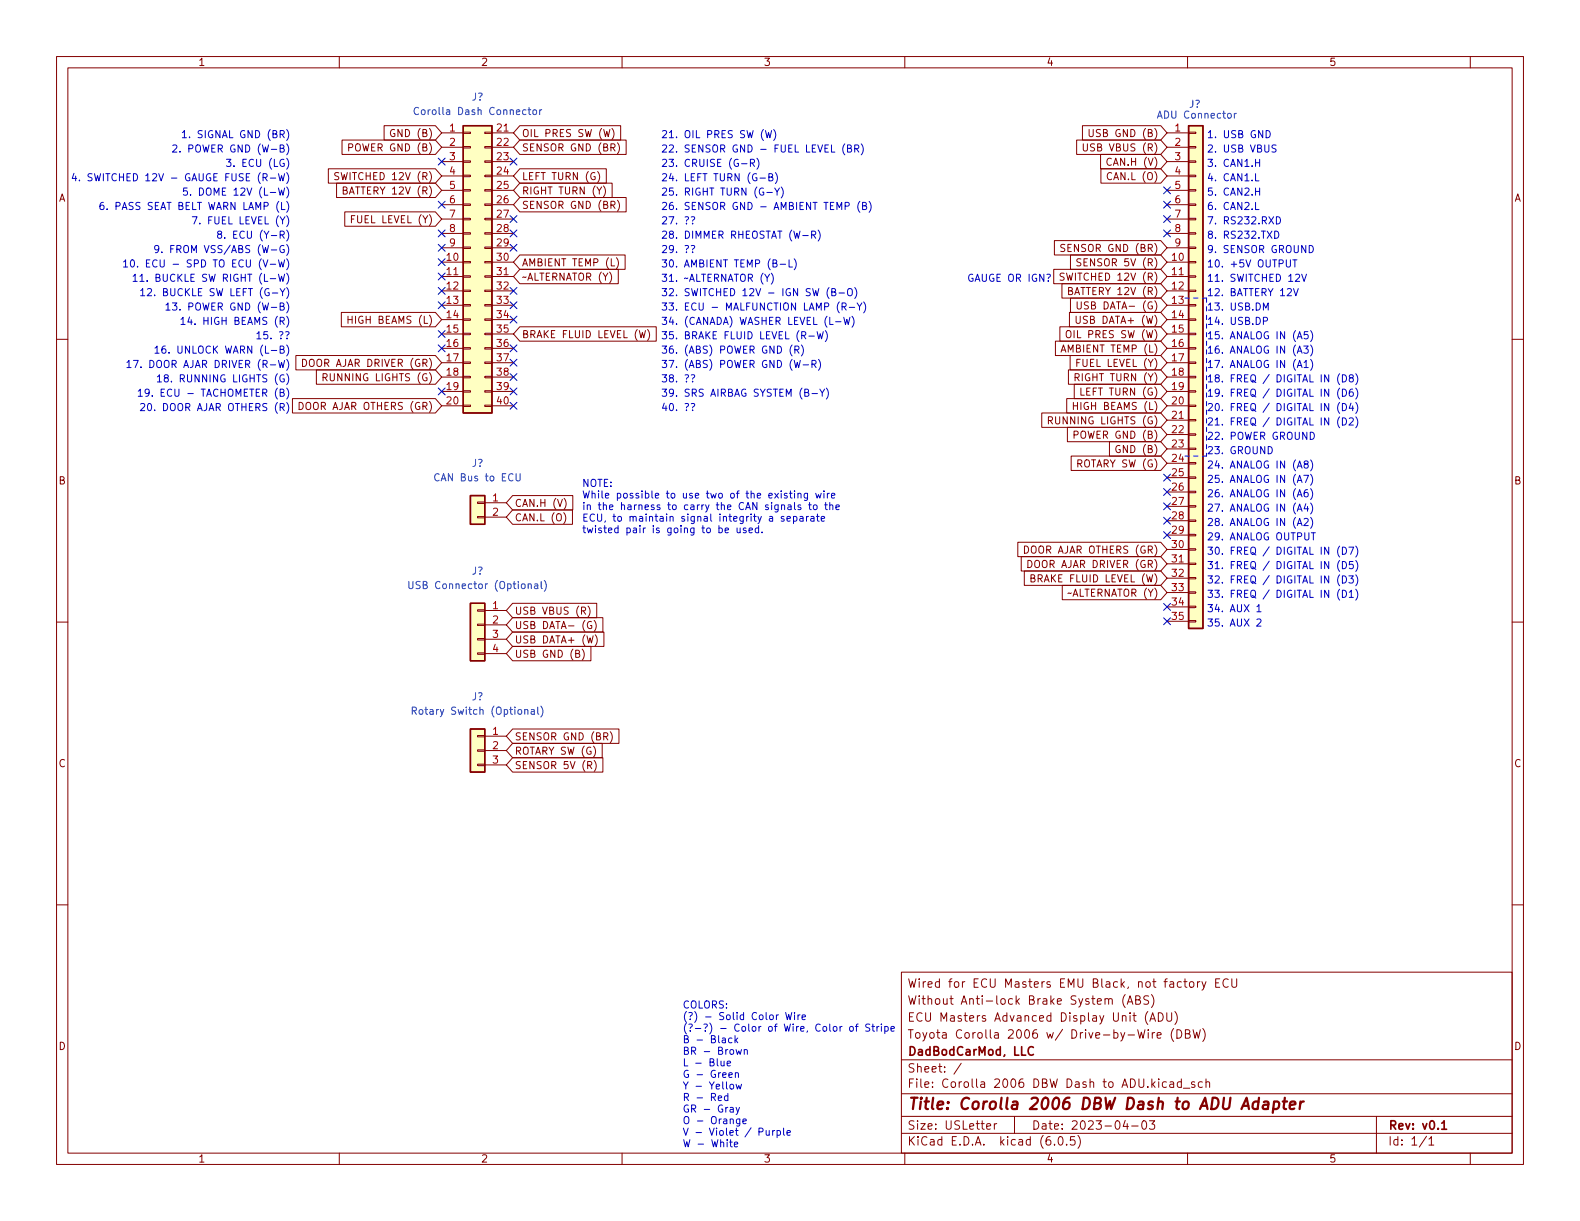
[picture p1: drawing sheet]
<svg xmlns="http://www.w3.org/2000/svg" width="279mm" height="216mm" viewBox="0 0 279 216" stroke-linecap="round" stroke-linejoin="round" font-family="sans-serif">
<g fill="none" stroke="#840000" stroke-width=".18">
<path d="M10 10h259.4v195.9h-259.4zM12 12h255.4v191.9h-255.4zM60 10v2M110 10v2M160 10v2M210 10v2M260 10v2M58.1 29.8h18.9l1.1 1.3-1.1 1.3h-18.9zM59.5 32.4h17.5l1.1 1.3-1.1 1.2h-17.5zM59.9 30.6l-.5-.1-.2 .1v.4l.6 .2 .1 .3-.2 .3-.5-.1M60.5 24.8h16.5l1.1 1.2-1.1 1.3h-16.5zM60.7 33.7l.5-.1 .2-.2-.1-.2-.6-.1v1.2h.5l.2-.1v-.3l-.3-.2"/>
<path d="M61 37.5h16l1.1 1.2-1.1 1.3h-16zM61.7 26.1l.6-.1 .1-.1-.1-.3-.6-.2v1.3M62.1 38.7h.5M62.8 38.1h-.7v1.3M67.9 22.2h9.1l1.1 1.3-1.1 1.3h-9.1zM69.8 23a.59 .59 0 0 0-.8 .5 .59 .59 0 0 0 .8 .6v-.5h-.2M78.1 23.5h3.8M78.1 26h3.8M78.1 28.6h3.8M78.1 31.1h3.8M78.1 33.7h3.8M78.1 36.2h3.8"/>
<path d="M78.1 38.7h3.8M81.9 38.6h1.3v.3h-1.3zM81.9 36.1h1.3v.2h-1.3zM81.9 33.5h1.3v.3h-1.3zM81.9 31h1.3v.2h-1.3zM81.9 28.4h1.3v.3h-1.3zM81.9 25.9h1.3v.3h-1.3zM81.9 23.4h1.3v.2h-1.3zM85.7 38.6h1.3v.3h-1.3zM85.7 36.1h1.3v.2h-1.3zM85.7 33.5h1.3v.3h-1.3zM85.7 31h1.3v.2h-1.3z"/>
<path d="M85.7 28.4h1.3v.3h-1.3zM85.7 25.9h1.3v.3h-1.3zM85.7 23.4h1.3v.2h-1.3zM87 23.5h3.8M87 26h3.8M87 28.6h3.8M87 31.1h3.8M87 33.7h3.8M87 36.2h3.8M87 38.7h3.8M91.9 24.8h18.8v2.5h-18.8l-1.1-1.3zM91.9 32.4h16.3v2.5h-16.3l-1.1-1.2z"/>
<path d="M91.9 22.2h17.9v2.6h-17.9l-1.1-1.3zM91.9 34.9h18.8v2.6h-18.8l-1.1-1.3zM91.9 29.8h15.3v2.6h-15.3l-1.1-1.3zM105.7 30.3a1.46 1.46 0 0 1 0 2M106.7 32.9a1.46 1.46 0 0 1 0 1.9M106.8 22.9l.3 1.3 .2-.9 .2 .9 .4-1.3M108 26.1l.6-.1 .2-.1-.1-.3-.7-.2v1.3M108 36.3l.6-.1 .2-.2-.1-.3-.7-.1v1.3M108.2 22.7a1.46 1.46 0 0 1 0 1.9M108.3 26.1l.5 .6M108.3 36.3l.5 .6M109.2 25.2a1.46 1.46 0 0 1 0 2"/>
<path d="M109.2 35.4a1.46 1.46 0 0 1 0 1.9M190.4 24.8h14.9l1.1 1.2-1.1 1.3h-14.9zM191.4 22.2h13.9l1.1 1.3-1.1 1.3h-13.9zM191.6 25.4v1.1l.2 .2 .4-.1 .1-.1v-1.1M192.6 22.9v1l.2 .3 .4-.1 .1-.2v-1M194.6 27.3h10.7l1.1 1.3-1.1 1.2h-10.7zM194.7 29.8h10.6l1.1 1.3-1.1 1.3h-10.6zM196.5 28.1a.6 .6 0 0 0-.8 .4 .6 .6 0 0 0 .6 .7l.2-.1M196.6 30.6a.6 .6 0 0 0-.9 .5 .6 .6 0 0 0 .6 .7l.3-.1M206.4 23.5h3.8M206.4 26h3.8M206.4 28.6h3.8"/>
<path d="M206.4 31.1h3.8M206.4 33.7h3.8M206.4 36.2h3.8M206.4 38.7h3.8M210.2 38.6h1.3v.3h-1.3zM210.2 36.1h1.3v.2h-1.3zM210.2 33.5h1.3v.3h-1.3zM210.2 31h1.3v.2h-1.3zM210.2 28.4h1.3v.3h-1.3zM210.2 25.9h1.3v.3h-1.3zM210.2 23.4h1.3v.2h-1.3zM10 60h2"/>
<path d="M60.4 55.2h16.6l1.1 1.3-1.1 1.3h-16.6zM61.5 56.5h.8M61.5 55.9v1.3M78.1 46.4h3.8M78.1 48.9h3.8M78.1 51.4h3.8M78.1 54h3.8M78.1 56.5h3.8M78.1 59.1h3.8M78.1 41.3h3.8M78.1 43.8h3.8M81.9 58.9h1.3v.3h-1.3z"/>
<path d="M81.9 56.4h1.3v.2h-1.3zM81.9 53.8h1.3v.3h-1.3zM81.9 51.3h1.3v.3h-1.3zM81.9 48.8h1.3v.2h-1.3zM81.9 46.2h1.3v.3h-1.3zM81.9 43.7h1.3v.2h-1.3zM81.9 41.1h1.3v.3h-1.3zM85.7 58.9h1.3v.3h-1.3zM85.7 56.4h1.3v.2h-1.3zM85.7 53.8h1.3v.3h-1.3zM85.7 51.3h1.3v.3h-1.3zM85.7 48.8h1.3v.2h-1.3z"/>
<path d="M85.7 46.2h1.3v.3h-1.3zM85.7 43.7h1.3v.2h-1.3zM85.7 41.1h1.3v.3h-1.3zM87 46.4h3.8M87 48.9h3.8M87 51.4h3.8M87 54h3.8M87 56.5h3.8M87 59.1h3.8M87 41.3h3.8M87 43.8h3.8M91.9 57.8h24.1v2.5h-24.1l-1.1-1.2z"/>
<path d="M91.9 47.6h17.4v2.6h-17.4l-1.1-1.3zM91.9 45.1h18.6v2.5h-18.6l-1.1-1.2zM108.1 45.8v1.2h.6M109 45.6a1.46 1.46 0 0 1 0 1.9M113.1 58.5l.3 1.2 .2-.9 .2 .9 .3-1.2M114.5 58.3a1.46 1.46 0 0 1 0 1.9M186.3 47.6h19l1.1 1.3-1.1 1.3h-19zM186.5 42.5h18.8l1.1 1.3-1.1 1.3h-18.8zM187.4 57.8h17.9l1.1 1.3-1.1 1.2h-17.9zM187.8 50.2h17.5l1.1 1.2-1.1 1.3h-17.5zM188.2 48.4l-.5-.1-.2 .2 .1 .3 .5 .3v.3l-.2 .2-.4-.1M188.3 43.3l-.5-.1-.2 .1v.4l.6 .2 .1 .3-.2 .3-.5-.1"/>
<path d="M188.7 58.5h.1a.43 .43 0 0 1 .6 .4v.4a.42 .42 0 0 1-.4 .4 .42 .42 0 0 1-.5-.4v-.4zM189 51.4h.5l.1-.2v-.2l-.6-.2v1.3h.4l.2-.1 .1-.3-.3-.3M189.1 55.2h16.2l1.1 1.3-1.1 1.3h-16.2zM189.3 45.1h16l1.1 1.3-1.1 1.2h-16zM189.3 52.7h16l1.1 1.3-1.1 1.2h-16zM190.3 55.9v1l.2 .3 .4-.1 .1-.2v-1M190.5 53.4v1l.2 .2h.3l.2-.2v-1M191.1 45.8h-.4l-.2 .1v.3l.5 .3 .1 .3-.2 .2h-.5M206.4 46.4h3.8M206.4 48.9h3.8M206.4 51.4h3.8M206.4 54h3.8"/>
<path d="M206.4 56.5h3.8M206.4 59.1h3.8M206.4 41.3h3.8M206.4 43.8h3.8M210.2 58.9h1.3v.3h-1.3zM210.2 56.4h1.3v.2h-1.3zM210.2 53.8h1.3v.3h-1.3zM210.2 51.3h1.3v.3h-1.3zM210.2 48.8h1.3v.2h-1.3zM210.2 46.2h1.3v.3h-1.3zM210.2 43.7h1.3v.2h-1.3zM210.2 41.1h1.3v.3h-1.3z"/>
<path d="M267.4 60h2M51.7 70.5h25.3l1.1 1.3-1.1 1.2h-25.3zM52.3 62.9h24.7l1.1 1.2-1.1 1.3h-24.7zM52.9 71.2a.64 .64 0 0 1 .7 .6 .64 .64 0 0 1-.7 .6zM53.5 63.5a.64 .64 0 0 1 .7 .7 .64 .64 0 0 1-.7 .6zM55.9 65.4h21.1l1.1 1.3-1.1 1.2h-21.1zM57.1 66.7h.6l.2-.2-.1-.3-.7-.1v1.2M57.4 66.7l.5 .6M78.1 61.6h3.8M78.1 64.1h3.8M78.1 66.7h3.8M78.1 69.2h3.8"/>
<path d="M78.1 71.8h3.8M81.9 71.6h1.3v.3h-1.3zM81.9 69.1h1.3v.2h-1.3zM81.9 66.5h1.3v.3h-1.3zM81.9 64h1.3v.3h-1.3zM81.9 61.5h1.3v.2h-1.3zM85.7 71.6h1.3v.3h-1.3zM85.7 69.1h1.3v.2h-1.3zM85.7 66.5h1.3v.3h-1.3zM85.7 64h1.3v.3h-1.3zM85.7 61.5h1.3v.2h-1.3zM87 61.6h3.8"/>
<path d="M87 64.1h3.8M87 66.7h3.8M87 69.2h3.8M87 71.8h3.8M184.2 73h21.1l1.1 1.3-1.1 1.3h-21.1zM185.4 74.4l.6-.1 .1-.2v-.3l-.7-.1v1.3M185.7 74.4l.4 .6M186.6 60.3h18.7l1.1 1.3-1.1 1.3h-18.7zM187.6 62.3l.5-1.3 .4 1.3M187.8 61.9h.6M188.6 70.5h16.7l1.1 1.3-1.1 1.2h-16.7zM188.8 75.6h16.5l1.1 1.2-1.1 1.3h-16.5z"/>
<path d="M188.9 65.4h16.4l1.1 1.3-1.1 1.2h-16.4zM189.2 62.9h16.1l1.1 1.2-1.1 1.3h-16.1zM189.8 71.8h.7M189.8 71.2v1.2M189.9 76.9l.6-.1 .2-.1-.1-.3-.7-.2v1.3M190 67.9h15.3l1.1 1.3-1.1 1.3h-15.3zM190.1 66.7h.6l.1-.2v-.3l-.7-.1v1.2M190.4 64.1h.4M190.4 66.7l.4 .6M191 63.5h-.6v1.3M191.1 68.6v1.3h.6M196.2 78.1h9.1l1.1 1.3-1.1 1.2h-9.1z"/>
<path d="M198 78.8a.59 .59 0 0 0-.7 .6 .59 .59 0 0 0 .7 .6l.1-.5h-.2M206.4 61.6h3.8M206.4 64.1h3.8M206.4 66.7h3.8M206.4 69.2h3.8M206.4 71.8h3.8M206.4 74.3h3.8M206.4 76.8h3.8M206.4 79.4h3.8M210.2 79.2h1.3v.3h-1.3zM210.2 76.7h1.3v.3h-1.3zM210.2 74.2h1.3v.2h-1.3z"/>
<path d="M210.2 71.6h1.3v.3h-1.3zM210.2 69.1h1.3v.2h-1.3zM210.2 66.5h1.3v.3h-1.3zM210.2 64h1.3v.3h-1.3zM210.2 61.5h1.3v.2h-1.3zM84.5 91.3h1.2v.3h-1.2zM84.5 88.8h1.2v.2h-1.2zM85.7 88.9h3.8M85.7 91.4h3.8M90.6 87.6h10.7v2.6h-10.7l-1.1-1.3zM90.6 90.2h10.6v2.5h-10.6l-1.1-1.3zM99.7 90.7a1.46 1.46 0 0 1 0 1.9"/>
<path d="M99.7 88.1a1.46 1.46 0 0 1 0 1.9M180 95.9h25.3l1.1 1.3-1.1 1.2h-25.3zM180.6 98.4h24.7l1.1 1.3-1.1 1.3h-24.7zM181.2 96.6a.64 .64 0 0 1 .7 .6 .64 .64 0 0 1-.7 .6zM181.8 99.1a.64 .64 0 0 1 .7 .6 .64 .64 0 0 1-.7 .7zM189.4 80.6h15.9l1.1 1.3-1.1 1.3h-15.9zM190.6 82l.6-.1 .1-.2v-.3l-.7-.1v1.3M206.4 81.9h3.8M206.4 84.5h3.8M206.4 87h3.8M206.4 89.5h3.8M206.4 92.1h3.8"/>
<path d="M206.4 94.6h3.8M206.4 97.2h3.8M206.4 99.7h3.8M210.2 99.6h1.3v.2h-1.3zM210.2 97h1.3v.3h-1.3zM210.2 94.5h1.3v.2h-1.3zM210.2 91.9h1.3v.3h-1.3zM210.2 89.4h1.3v.3h-1.3zM210.2 86.9h1.3v.2h-1.3zM210.2 84.3h1.3v.3h-1.3zM210.2 81.8h1.3v.2h-1.3zM10 110h2"/>
<path d="M84.5 115.4h1.2v.3h-1.2zM84.5 112.9h1.2v.3h-1.2zM84.5 110.4h1.2v.2h-1.2zM84.5 107.8h1.2v.3h-1.2zM85.7 108h3.8M85.7 110.5h3.8M85.7 113h3.8M85.7 115.6h3.8M90.6 106.7h14.9v2.5h-14.9l-1.1-1.2zM90.6 111.8h16.2v2.5h-16.2l-1.1-1.3zM90.6 109.2h16v2.6h-16l-1.1-1.3zM90.6 114.3h13.9v2.5h-13.9l-1.1-1.2z"/>
<path d="M101.8 115.6l.5-.1 .2-.2-.1-.2-.6-.1v1.2h.5l.2-.1v-.3l-.3-.2M102.8 108h.6l.2-.2-.1-.3-.7-.2v1.3M103 114.8a1.46 1.46 0 0 1 0 1.9M103.1 108l.5 .6M103.8 112.4l.3 1.3 .2-.9 .3 .9 .3-1.3M104 107.2a1.46 1.46 0 0 1 0 1.9M104.6 109.9a.59 .59 0 0 0-.7 .6 .59 .59 0 0 0 .7 .6v-.5h-.2M105.1 109.7a1.46 1.46 0 0 1 0 1.9M105.3 112.2a1.46 1.46 0 0 1 0 2M181.1 101h24.2l1.1 1.2-1.1 1.3h-24.2zM182.3 102.2h.6l.1-.2-.1-.2-.6-.2v1.3h.5l.2-.1v-.3l-.3-.3M187.8 103.5h17.5l1.1 1.3-1.1 1.2h-17.5z"/>
<path d="M189.4 104.8l-.6 .2M206.4 102.2h3.8M206.4 104.8h3.8M206.4 107.3h3.8M206.4 109.9h3.8M210.2 109.7h1.3v.3h-1.3zM210.2 107.2h1.3v.2h-1.3zM210.2 104.6h1.3v.3h-1.3zM210.2 102.1h1.3v.3h-1.3zM267.4 110h2M84.5 135.1h1.2v.3h-1.2zM84.5 132.6h1.2v.2h-1.2z"/>
<path d="M84.5 130h1.2v.3h-1.2zM85.7 130.2h3.8M85.7 132.7h3.8M85.7 135.3h3.8M90.6 134h16v2.5h-16l-1.1-1.2zM90.6 131.4h15.9v2.6h-15.9l-1.1-1.3zM90.6 128.9h18.9v2.5h-18.9l-1.1-1.2zM103.9 135.3h.6l.1-.2v-.3l-.7-.1v1.2M104.2 135.3l.4 .6M104.9 131.9a1.46 1.46 0 0 1 0 2M105.1 134.5a1.46 1.46 0 0 1 0 1.9M106.8 130.2h.6l.1-.2-.1-.3-.6-.1v1.2"/>
<path d="M107.1 130.2l.4 .6M107.9 129.4a1.46 1.46 0 0 1 0 1.9M10 160h2M267.4 160h2M159.4 171.9h108v32h-108zM196 176.8l.3-.2h.3l.1 1M199 175.9a1.72 1.72 0 0 0 0 2.3M199.3 177.6l.5-1.5 .5 1.5M199.5 177.2h.7M200.8 176.8l.7-.1 .1-.2-.1-.3-.7-.1v1.5h.6l.3-.3a.39 .39 0 0 0-.4-.5M203 178.9a1.72 1.72 0 0 0 0 2.3M203.1 176.2l-.6-.1-.2 .1v.4l.7 .3 .1 .4-.3 .3-.5-.1"/>
<path d="M203.6 175.9a1.72 1.72 0 0 1 0 2.3M204.8 179.1a.76 .76 0 0 1 .9 .7 .76 .76 0 0 1-.9 .8zM206.3 179.1v1.2l.3 .3 .4-.1 .2-.2v-1.2M207.8 178.9a1.72 1.72 0 0 1 0 2.3M209.3 173.6h.6M209.5 173.1v1.3l.4 .2M210.5 173.6h.3l.3 .3v.4l-.3 .3-.3-.1-.2-.2v-.4zM211.8 173.6v1M212.2 173.6h-.3l-.1 .3M212.5 173.6l.4 1M213.3 173.6l-.5 1.3-.3 .2M215 173.8h.5"/>
<path d="M215.7 173.1h-.7v1.5h.7M217.2 173.2a.6 .6 0 0 0-.8 0 .6 .6 0 0 0-.1 .7 .56 .56 0 0 0 .3 .6 .56 .56 0 0 0 .6-.1M217.8 173.1v1.2l.3 .3 .4-.1 .2-.2v-1.2M159.4 197.4h108M159.4 193.4h108M159.4 187.4h108M170 188l-1.3 1.9M174.5 199.2l.7-.2-.1-.3h-.4l-.2 .2v.7h.6M175.8 198.7v1M176.3 198.7h-.3l-.2 .3M179.4 197.4v3M199 198.1l-.4 1.1h.9"/>
<path d="M199.3 198.7v1M200.1 199.1h1.2M202.1 198.2h.2a.81 .81 0 0 1 .5 .6 .81 .81 0 0 1-.3 .8l-.1 .1a.81 .81 0 0 1-.6-.6 .81 .81 0 0 1 .3-.9zM203 182.1v.1M203 182.6v1M203.3 198.2h.9l-.5 .5 .4 .2v.6l-.2 .2h-.4l-.2-.2M203.3 180.6l.5-1.5 .5 1.5M203.5 180.2h.7M203.8 182.6v1M204.2 182.6h-.3l-.1 .3M204.6 183.1l.7-.2v-.3h-.5l-.2 .2 .1 .7h.6M206.3 191.4l-.5-.1-.3 .3v.4l.2 .2h.6"/>
<path d="M206.9 191.4h.6v.9M207.5 191.6l-.5 .1a.29 .29 0 0 0-.2 .3 .29 .29 0 0 0 .2 .3l.5-.1M207.5 181.9a1.72 1.72 0 0 0 0 2.3M208.1 182.1a.76 .76 0 0 1 .9 .7 .76 .76 0 0 1-.9 .8zM208.9 191.4l-.4-.1-.3 .3v.4l.1 .2h.6M208.9 190.8v1.5M209.3 192.4h1.1M209.6 182.8l.7-.1 .1-.2-.1-.3-.7-.1v1.5h.6l.3-.3a.39 .39 0 0 0-.4-.5M211 182.1l.3 1.5 .3-1.1 .3 1.1 .4-1.5M211.3 191.4l-.4-.1-.2 .2 .1 .2 .5 .2v.3h-.6M212.6 191.4l-.4-.1-.3 .3v.4l.1 .2h.6M212.7 181.9a1.72 1.72 0 0 1 0 2.3"/>
<path d="M213.3 191.4l.2-.1 .3 .1 .1 .9M213.3 190.8v1.5M243.4 197.4v6.5M60 203.9v2M110 203.9v2M159.4 200.4h108M160 203.9v2M186.5 202.3v.2M187.3 201h.2a.81 .81 0 0 1 .6 .6 .81 .81 0 0 1-.3 .8l-.2 .1a.81 .81 0 0 1-.6-.6 .81 .81 0 0 1 .3-.9zM188.6 202.3v.2M190 201h-.7v.7l.2-.2 .5 .1 .1 .2-.1 .5-.2 .2-.5-.2M190.6 200.8a1.72 1.72 0 0 1 0 2.2"/>
<path d="M210 203.9v2M252.3 200.9l-1.3 1.9M252.7 201.4l.4-.4v1.5M252.7 202.5h.8M260 203.9v2"/>
</g>
<path d="M182.7 185.2a.6 .6 0 0 0-.7 0 .6 .6 0 0 0-.2 .7 .56 .56 0 0 0 .3 .6 .56 .56 0 0 0 .6-.1M255 198.6l.4-.4v1.5M255 199.7h.8" fill="none" stroke="#840000" stroke-width=".3"/>
<path d="M222.5 194.9a.66 .66 0 0 0-.9 .3l-.1 .5 .1 .3 .2 .1 .6-.1M222.6 194.1l-.2 2M223.5 194.9l.2-.1 .6 .1-.1 1.2M224.3 195.2l-.7 .1a.4 .4 0 0 0-.3 .4 .4 .4 0 0 0 .2 .4l.7-.1M225.3 194.9l.2-.1 .6 .1 .1 .3-.1 .5a.66 .66 0 0 1-.9 .3M225.3 194.8l-.2 2M226.8 194.8h.8M227.2 194.1l-.2 1.7 .1 .2 .3 .1M228.1 195.4l1-.2-.1-.3-.2-.1-.5 .1-.3 .9 .3 .3 .6-.1M230 194.8l-.2 1.3M230.6 194.8l-.4 .1-.3 .3" fill="none" stroke="#840000" stroke-width=".4"/>
<g fill="#ffffc2" stroke="#ffffc2" stroke-width=".18">
<path d="M81.9 22.2h5.1v50.8h-5.1z"/>
<path d="M83.2 87.6h2.5v5.1h-2.5z"/>
<path d="M83.2 106.7h2.5v10.1h-2.5z"/>
<path d="M83.2 128.9h2.5v7.6h-2.5z"/>
<path d="M210.2 22.2h2.5v88.9h-2.5z"/>
</g>
<path d="M81.9 22.2h5.1v50.8h-5.1zM210.2 22.2h2.5v88.9h-2.5zM83.2 87.6h2.5v5.1h-2.5zM83.2 106.7h2.5v10.1h-2.5zM83.2 128.9h2.5v7.6h-2.5z" fill="none" stroke="#840000" stroke-width=".25"/>
<g fill="none" stroke="#006464" stroke-width=".18">
<path d="M74 19.1a.6 .6 0 0 0-.8 .4 .6 .6 0 0 0 .6 .8l.2-.2M93.4 19.4h.5M93.6 19v1.1l.3 .2M94.3 19.5l.2-.1 .3 .1 .1 .5-.1 .2-.3 .1-.2-.2zM95.4 19.4v.9M95.8 19.4l-.4 .3M218.3 20v.9M218.6 20l-.3 .3M77.7 83.9a.6 .6 0 0 0-.9 .4 .6 .6 0 0 0 .6 .7l.3-.1M91.3 83.8v1l.2 .2h.2l.3-.2v-1M72.3 102.8v1l.2 .3 .4-.1 .1-.2v-1M94.6 103.3h.4l.1 .8"/>
<path d="M95.1 103.5l-.4 .1-.2 .2 .2 .3 .4-.1M95.7 102.8v1.1l.2 .2M96.2 102.6a1.46 1.46 0 0 1 0 2M72.9 125.7l.6-.1 .1-.1v-.3l-.7-.2v1.3M73.2 125.7l.4 .6M93.9 125.5h.5l.1 .8M94.5 125.8h-.4l-.2 .2 .2 .3 .4-.1M95.1 125v1.1l.2 .2M95.6 124.9a1.46 1.46 0 0 1 0 1.9"/>
</g>
<g fill="none" stroke="#0000c2" stroke-width=".18">
<path d="M13.1 30.6l-.3 1h.8M13.4 31.1v.9M14 31.9v.1M16.3 30.8l-.5-.1-.2 .1v.4l.6 .2 .1 .3-.3 .3-.4-.1M16.7 30.7l.3 1.3 .3-.9 .2 .9 .3-1.3M18.3 35.8h-.4a.86 .86 0 0 0 0 1.3l.4-.2 .1-.4-.2-.2h-.3l-.2 .2M18.9 36.9v.2M30.6 25.7l.4-.1 .3 .4-.8 .9h.8M31.8 26.8v.1M32.2 23.4l.4-.3v1.3M32.2 24.4h.8M33.1 33.2h-.6l-.1 .6 .2-.1 .4 .1 .2 .2-.1 .4-.2 .1-.5-.1"/>
<path d="M33.5 24.2v.2M33.7 34.4v.1M34 38.3h.8l-.5 1.3M40 28.2h.8l-.4 .4 .4 .2v.5l-.2 .1-.6-.1M122.2 38.4l.5-.1 .1 .2-.3 .6M122.5 39.5v.1M131.1 29h1M132.7 28.8h.6l.1-.2v-.3l-.7-.1v1.2M133 28.8l.4 .6M133.8 28a1.46 1.46 0 0 1 0 1.9M134.4 31.5h1M135.4 23.1l.3 1.3 .2-1 .2 1 .4-1.3"/>
<path d="M135.6 34h1M136 31.3l.5-.1 .1-.1v-.3l-.6-.1v1.3h.5l.1-.1 .1-.3-.3-.3M136.8 22.9a1.46 1.46 0 0 1 0 1.9M137 33.2l.4 .7 .4-.7M137.1 30.5a1.46 1.46 0 0 1 0 2M137.4 33.9v.6M138.1 33.1a1.46 1.46 0 0 1 0 1.9M149.4 25.4a1.46 1.46 0 0 0 0 2M149.5 36.5l.6-.1 .1-.2-.1-.3-.6-.1v1.3M149.9 26.2h.5l.1-.2v-.3l-.6-.1v1.3h.5l.1-.1 .1-.3-.3-.3M151.1 26.3l.7-.1 .1-.2-.1-.3-.7-.1v1.3M151.4 26.3l.5 .6"/>
<path d="M152.1 35.6a1.46 1.46 0 0 0 0 1.9M152.3 25.4a1.46 1.46 0 0 1 0 2M152.5 36.4l.6-.1 .1-.2-.1-.2-.6-.1v1.3h.5l.2-.2 .1-.3-.3-.2M153.7 35.6a1.46 1.46 0 0 1 0 1.9M222 30.7v1.3h.6M222 35.8v1.3h.6M222 28.8h.7M222 33.8h.7M222.7 28.2v1.2M222.7 33.2v1.3M223.9 23.1a.64 .64 0 0 1 .7 .6 .64 .64 0 0 1-.7 .7zM225.7 25.7l-.5-.1-.3 .3 .1 .3 .6 .2v.4l-.2 .1-.5-.1"/>
<path d="M225.7 38.3a.64 .64 0 0 1 .7 .7 .64 .64 0 0 1-.7 .6zM21.8 46.3l.4-.4v1.3M21.8 47.2h.8M23.2 46.1l.2-.2a.68 .68 0 0 1 .4 .7 .68 .68 0 0 1-.4 .6l-.2-.1-.1-.4zM23.5 48.8l.4-.3v1.3M23.5 49.8h.8M24.3 47.1v.1M24.7 48.8l.4-.3v1.3M24.7 49.8h.8M24.9 51.4l.3-.4v1.3M24.9 52.3h.7M25.9 46.5h.4"/>
<path d="M26 49.6v.2M26.1 51.1l.5-.1 .2 .4-.8 .9h.8M26.5 45.9h-.6v1.3h.6M27.3 52.2v.1M28.1 43.9l-.3 .3h-.2l-.3-.3 .2-.4 .3-.1 .2 .1a.84 .84 0 0 1-.3 1.2h-.2M28.6 44.6v.1M29.3 53.9l.4-.3v1.2M29.3 54.8h.8M30.5 53.6h.8l-.4 .4 .3 .2v.5l-.2 .1-.5-.1M32 56.5l.4-.4v1.3M32 57.4h.7M33.5 56l-.3 1h.8"/>
<path d="M38.7 41.4l-.2-.2v-.2l.2-.1h.4l.1 .2-.1 .2-.5 .2-.1 .2v.2l.2 .2h.3l.2-.2-.1-.4-.1-.1M39.7 42v.1M45.4 59l.4-.4v1.3M45.4 59.9h.8M122.2 43.5l.5-.1 .1 .2-.3 .6M122.5 44.6v.1M135.2 48.5l.5 .7 .4-.7M136.4 48.3a1.46 1.46 0 0 1 0 1.9M138 46.7h.9M139.5 45.9v1.3h.6M140.4 45.8a1.46 1.46 0 0 1 0 1.9M142 41.7h.9"/>
<path d="M143 59.4h1M143.5 41.5h.6l.2-.2-.1-.3-.7-.1v1.2M143.8 41.5l.5 .6M144.5 58.6l.3 1.3 .2-.9 .3 .9 .3-1.3M144.7 40.7a1.46 1.46 0 0 1 0 1.9M145.9 58.5a1.46 1.46 0 0 1 0 1.9M146.6 50.8a1.46 1.46 0 0 0 0 2M147.1 51.6h.5l.2-.2-.1-.3-.6-.1v1.3h.5l.2-.1v-.3l-.3-.3M147.8 56.9h.9M148.4 51.8h.9M148.4 53.4a1.46 1.46 0 0 0 0 1.9M148.9 54.2h.6l.1-.2v-.3l-.7-.1v1.2"/>
<path d="M149.2 56.1l.3 1.3 .3-.9 .2 .9 .3-1.3M149.2 54.2l.4 .6M149.9 51.2l.3-.2a.43 .43 0 0 1 .5 .4v.5a.42 .42 0 0 1-.4 .4 .42 .42 0 0 1-.4-.4zM150.2 54.4h.9M150.7 55.9a1.46 1.46 0 0 1 0 2M151.1 50.8a1.46 1.46 0 0 1 0 2M151.6 53.6l.4 .6 .4-.6M152 54.2v.6M152.7 53.4a1.46 1.46 0 0 1 0 1.9M223.4 56.8l.6-.1 .1-.2v-.3l-.7-.1v1.3M223.4 54.8v-1.2l.4 .9 .5-.9v1.2M225.4 40.9a.64 .64 0 0 1 .7 .6 .64 .64 0 0 1-.7 .6z"/>
<path d="M227.5 45.9v1.1l.2 .2h.3l.2-.2v-1.1M228.6 45.9h.7M228.7 51l.5 1.3 .4-1.3M229 45.9v1.3M230.2 48.5l.4 1.3 .4-1.3M231.3 58.6h-.6l-.1 .6 .2-.1 .4 .1 .1 .2v.4l-.2 .1-.5-.1M231.5 43.4a.64 .64 0 0 1 .8 .6 .64 .64 0 0 1-.8 .7zM231.8 58.5a1.46 1.46 0 0 1 0 1.9M22.5 64.1l.3-.4v1.3M22.5 65h.7M23.6 63.7h.8l-.5 1.3M24.4 69.2l.4-.4v1.3"/>
<path d="M24.4 70.1h.8M24.9 71.5l.5-.2 .2 .4-.8 .9h.8M24.9 64.9v.1M26.3 71.4l.1-.1a.68 .68 0 0 1 .4 .7 .68 .68 0 0 1-.4 .6 .84 .84 0 0 1-.1-1.2zM26.4 69.3l-.3 .3-.3-.1-.1-.2 .1-.4 .3-.1 .2 .1a.84 .84 0 0 1-.3 1.2h-.2M26.9 70v.1M27.4 61.5l.4-.3v1.3M27.4 62.5h.7M27.8 66.6l.4-.3v1.2M27.8 67.5h.8M29.2 61.2h-.3a.86 .86 0 0 0 0 1.3l.4-.2v-.4l-.2-.2h-.2l-.3 .2M29.3 66.8l-.3-.2 .1-.2 .2-.1h.3l.2 .2-.1 .2-.5 .2-.2 .2v.2l.3 .2h.2l.3-.2-.1-.4-.2-.1"/>
<path d="M29.9 62.3v.2M122.2 66.3h.5l.1 .1-.3 .7M122.2 71.4l.5-.1 .1 .2-.3 .6M122.5 67.4v.1M122.5 72.5v.1M140.1 61a1.46 1.46 0 0 0 0 1.9M140.6 61.9l.6-.1 .1-.2-.1-.3-.6-.1v1.3M140.9 61.9l.4 .6M141.7 61a1.46 1.46 0 0 1 0 1.9M142 64.5h1M143.6 64.4l.6-.1 .1-.2v-.3l-.7-.1v1.3M143.6 69.6h1"/>
<path d="M143.9 64.4l.4 .6M144.7 63.5a1.46 1.46 0 0 1 0 2M145 68.8l.4 .7 .4-.7M145.4 69.5v.6M146.1 68.6a1.46 1.46 0 0 1 0 2M224.3 79a.64 .64 0 0 1 .7 .6 .64 .64 0 0 1-.7 .6zM230.6 61.2h.7l-.4 .5 .4 .1v.5l-.2 .2-.5-.2M230.6 64.1l.4-.4v1.3M230.6 65h.7M231.7 76.4a.64 .64 0 0 1 .7 .7 .64 .64 0 0 1-.7 .6zM231.8 63.5a1.46 1.46 0 0 1 0 2M231.8 61a1.46 1.46 0 0 1 0 1.9"/>
<path d="M236.9 71.2a1.46 1.46 0 0 0 0 1.9M236.9 73.7a1.46 1.46 0 0 0 0 1.9M236.9 68.6a1.46 1.46 0 0 0 0 2M236.9 66.1a1.46 1.46 0 0 0 0 1.9M237.4 71.3a.64 .64 0 0 1 .7 .7 .64 .64 0 0 1-.7 .6zM237.4 73.9a.64 .64 0 0 1 .7 .6 .64 .64 0 0 1-.7 .7zM237.4 68.8a.64 .64 0 0 1 .7 .6 .64 .64 0 0 1-.7 .7zM237.4 66.3a.64 .64 0 0 1 .7 .6 .64 .64 0 0 1-.7 .6zM238.6 74l.5-.1 .2 .3-.8 1h.8M238.8 66.8l-.2-.2 .1-.2 .1-.1h.4l.1 .2v.2l-.6 .2-.1 .2 .1 .3 .1 .1h.3l.2-.2v-.4l-.2-.1M238.9 71.3l-.3 .9h.8M239.2 68.8l-.4 .1a.85 .85 0 0 0 0 1.2l.5-.1v-.5l-.2-.2h-.3l-.2 .2"/>
<path d="M239.2 71.8v.8M239.7 71.2a1.46 1.46 0 0 1 0 1.9M239.7 73.7a1.46 1.46 0 0 1 0 1.9M239.7 68.6a1.46 1.46 0 0 1 0 2M239.7 66.1a1.46 1.46 0 0 1 0 1.9M128.2 93.8l.6-.1v-.3h-.4l-.2 .1 .1 .6h.5M130.3 93.4l.1 .7 .3 .1 .2-.1M130.9 93.4v.8M131.9 93.4h-.3l-.2 .1 .1 .2 .4 .1v.3h-.5M132.5 93.8l.6-.1-.1-.3h-.4l-.1 .1v.6h.5M134.2 93.4h-.4l-.3 .2 .2 .5h.5M134.2 92.9v1.3"/>
<path d="M134.8 94.1v.1M138.6 91.4l-.3-.1-.2 .2 .1 .2 .4 .1v.3h-.5M139.2 87.3l-.3-.1-.2 .2v.2l.5 .1v.3h-.5M139.2 91.7l.6-.1-.1-.2-.3-.1-.2 .2v.6h.5M139.4 89.3h.4l.1 .8M139.6 87.2h.5M139.8 86.8v1.1l.3 .2M139.9 89.6h-.4l-.2 .2 .2 .3h.4M140.3 91.4l.4-.1 .2 .3-.1 .5h-.5M140.3 91.3v1.3M140.5 86.8v.1M140.5 88.8v1.1l.2 .2"/>
<path d="M140.5 87.2v.9M141.1 87.3l.2-.1 .3 .1 .1 .8M141.1 87.2v.9M141.5 91.4h.5v.8M141.6 89.3h-.3l-.2 .2 .1 .1 .4 .2v.3h-.5M142 91.6l-.4 .1-.2 .2 .2 .3 .4-.1M142.6 91.3v.9M142.8 87.2v1.1l-.2 .2-.3-.1M142.8 87.3l-.4-.1-.2 .3 .1 .5h.5M143 91.3l-.4 .3M143 89.3h.5M143.2 88.8v1.1l.3 .2"/>
<path d="M143.4 91.4h.5v.8M143.9 89.3h.4l.2 .2v.4l-.2 .2h-.4l-.1-.2zM143.9 91.6l-.4 .1-.2 .2 .2 .3 .4-.1M144.3 87.2l.2 .9 .2-.6 .3 .6 .2-.9M144.4 91.3h.5M144.6 90.9v1.1l.3 .2M145.2 91.7l.6-.1v-.2l-.4-.1-.2 .2 .1 .6h.5M145.7 86.8v.1M145.7 87.2v.9M145.8 89.3h.5M146 88.8v1.1l.3 .2M146.3 87.2v.9"/>
<path d="M146.7 87.2l-.4 .3M146.7 89.4l.2-.1h.3l.1 .8M146.7 88.8v1.3M147 87.6l.6-.1v-.2l-.4-.1-.2 .2 .1 .6h.5M147.8 89.7l.6-.1v-.3h-.4l-.2 .2 .1 .6h.5M230.6 84h.8l-.5 1.3M230.6 91.8l.5-.1 .2 .3-.7 .9h.7M230.9 82l-.3-.2 .1-.2 .2-.1 .3 .1 .1 .1v.2l-.6 .2-.1 .2v.2l.3 .3h.2l.2-.3v-.2l-.2-.3M230.9 89.1l-.3 .9h.8M231.2 86.6h-.3a.86 .86 0 0 0 0 1.3l.4-.2v-.4l-.2-.2h-.2l-.3 .2M231.2 89.5v.9M231.8 83.9a1.46 1.46 0 0 1 0 1.9"/>
<path d="M231.8 81.3a1.46 1.46 0 0 1 0 2M231.8 86.4a1.46 1.46 0 0 1 0 1.9M231.8 88.9a1.46 1.46 0 0 1 0 2M231.8 91.5a1.46 1.46 0 0 1 0 1.9M231.9 94.2h.7M232.2 94.2v1.3M236.9 99.1a1.46 1.46 0 0 0 0 1.9M236.9 96.6a1.46 1.46 0 0 0 0 1.9M237.4 99.3a.64 .64 0 0 1 .7 .6 .64 .64 0 0 1-.7 .7zM237.4 96.7a.64 .64 0 0 1 .7 .7 .64 .64 0 0 1-.7 .6zM238.5 96.7h.9l-.6 1.3M239.3 99.3h-.6l-.1 .6 .2-.1h.4l.1 .2v.4l-.2 .2-.5-.2"/>
<path d="M239.7 99.1a1.46 1.46 0 0 1 0 1.9M239.7 96.6a1.46 1.46 0 0 1 0 1.9M222.3 107.3l.3-.4v1.3M222.3 109.6l.4-.2 .3 .4-.8 .9h.8M222.3 108.2h.7M236.9 104.2a1.46 1.46 0 0 0 0 1.9M236.9 101.6a1.46 1.46 0 0 0 0 2M237.4 104.4a.64 .64 0 0 1 .7 .6 .64 .64 0 0 1-.7 .6zM237.4 101.8a.64 .64 0 0 1 .7 .7 .64 .64 0 0 1-.7 .6zM238.5 101.8h.8l-.4 .5 .4 .1v.6l-.2 .1-.6-.1M238.6 104.7l.4-.3v1.2M238.6 105.6h.7"/>
<path d="M239.7 104.2a1.46 1.46 0 0 1 0 1.9M239.7 101.6a1.46 1.46 0 0 1 0 2M138.9 179l.3 1.3 .3-.9 .2 .9 .3-1.3M140.5 179v.1M140.5 179.5v.8M141.1 179.5v.8M141.5 179.5l-.4 .2M141.8 179.9l.6-.1v-.3h-.4l-.2 .1 .1 .6h.5M127 194.2l.6-.1v-.3h-.4l-.2 .1 .1 .7h.5M127.5 187.6l.1 .8 .3 .1 .1-.1M128 187.6v.9M128.6 188.1l.6-.2-.1-.2-.3-.1-.2 .2v.6h.5"/>
<path d="M128.7 193.8h-.4l-.2 .2 .1 .6h.5M128.7 193.3v1.3M128.9 190.1l.6-.1-.1-.3h-.3l-.2 .2 .1 .6h.4M129.1 195.9h.5l.1 .8M129.2 191.8l.3-.1 .2 .3v.3l-.2 .3-.3-.1-.1-.2zM129.4 183.6l-.3-.1-.3 .3 .2 .5h.4M129.7 196.1l-.4 .1-.2 .2 .2 .3 .4-.1M130 183.1v1.3M130 189.8l.2-.1h.3l.1 .8M130 189.7v.8M130.1 183.9l.4 .5M130.2 185.6l.2 .8 .2-.6 .3 .6 .2-.8"/>
<path d="M130.2 191.7l.2 .9 .2-.6 .3 .6 .2-.9M130.2 195.8l.3 .9M130.5 183.5l-.5 .5M130.8 195.8l-.5 1.2-.1 .1M130.8 197.9v1l-.2 .2h-.3M130.8 197.9h-.3l-.3 .2 .1 .5h.5M131.4 198.3l.6-.1-.1-.3h-.3l-.2 .1v.6h.5M131.6 185.7l.2-.1h.3l.1 .8M131.6 185.6v.8M135.5 199.9v.8h.3l.2-.1M136 199.9v.8M136.6 199.9v.8"/>
<path d="M137 199.9l-.4 .2M137.4 200l.4-.1 .2 .2-.1 .6h-.5M137.4 199.9v1.3M138.6 199.5v1.1l.1 .1M150.4 181.6l.3-.1 .2 .2v.4l-.2 .2h-.3l-.2-.2zM151.3 181.5h.5M151.8 181.1l-.4 .2v1M153.8 181.1h-.5l-.2 .1v.4l.6 .2 .1 .3-.2 .2h-.5M154.2 181.5h.5M154.4 181.1v1.1l.3 .1M155.1 181.5v.8M155.4 181.5l-.3 .2"/>
<path d="M155.9 181.1v.1M155.9 181.5v.8M156.5 181.6l.3-.1 .3 .2-.1 .6h-.5M156.5 181.5v1.3M157.6 181.9l.6-.1-.1-.2-.4-.1-.1 .2v.6h.5M129 201.9h.5M129.2 201.5v1.1l.3 .2M129.9 202.4l.6-.2-.1-.2-.4-.1-.1 .2v.6h.5M139.2 200.3l.6-.1-.1-.2-.3-.1-.2 .2v.6h.5"/>
</g>
<path d="M209.5 52.7h3.9M213.4 52.7v27.9M209.5 80.6h3.9" fill="none" stroke="#0000c2" stroke-width=".18" stroke-dasharray=".8 .8"/>
<g fill="none" stroke="#000084" stroke-width=".18">
<path d="M77.5 35.6l1.2 1.2M77.5 28l1.2 1.2M78.7 35.6l-1.2 1.2M78.7 28l-1.2 1.2M90.2 28l1.2 1.2M90.2 38.1l1.2 1.2M91.4 28l-1.2 1.2M91.4 38.1l-1.2 1.2M205.8 35.6l1.2 1.2M205.8 38.1l1.2 1.2M205.8 33l1.2 1.3M207 35.6l-1.2 1.2"/>
<path d="M207 38.1l-1.2 1.2M207 33l-1.2 1.3M77.5 58.4l1.2 1.3M77.5 40.7l1.2 1.2M77.5 53.4l1.2 1.2M77.5 50.8l1.2 1.2M77.5 45.7l1.2 1.3M77.5 48.3l1.2 1.2M77.5 43.2l1.2 1.2M78.7 40.7l-1.2 1.2M78.7 58.4l-1.2 1.3M78.7 53.4l-1.2 1.2"/>
<path d="M78.7 50.8l-1.2 1.2M78.7 45.7l-1.2 1.3M78.7 48.3l-1.2 1.2M78.7 43.2l-1.2 1.2M90.2 40.7l1.2 1.2M90.2 53.4l1.2 1.2M90.2 55.9l1.2 1.2M90.2 50.8l1.2 1.2M90.2 43.2l1.2 1.2M91.4 40.7l-1.2 1.2M91.4 55.9l-1.2 1.2M91.4 53.4l-1.2 1.2"/>
<path d="M91.4 50.8l-1.2 1.2M91.4 43.2l-1.2 1.2M205.8 40.7l1.2 1.2M207 40.7l-1.2 1.2M77.5 68.6l1.2 1.2M77.5 61l1.2 1.2M78.7 68.6l-1.2 1.2M78.7 61l-1.2 1.2M90.2 66.1l1.2 1.2M90.2 68.6l1.2 1.2M90.2 61l1.2 1.2M90.2 71.1l1.2 1.3"/>
<path d="M90.2 63.5l1.2 1.2M91.4 66.1l-1.2 1.2M91.4 68.6l-1.2 1.2M91.4 61l-1.2 1.2M91.4 71.1l-1.2 1.3M91.4 63.5l-1.2 1.2M205.8 86.4l1.2 1.2M205.8 94l1.2 1.2M205.8 88.9l1.2 1.2M205.8 91.5l1.2 1.2M205.8 83.8l1.2 1.3M207 86.4l-1.2 1.2"/>
<path d="M207 94l-1.2 1.2M207 88.9l-1.2 1.2M207 91.5l-1.2 1.2M207 83.8l-1.2 1.3M205.8 106.7l1.2 1.2M205.8 109.2l1.2 1.3M207 106.7l-1.2 1.2M207 109.2l-1.2 1.3"/>
</g>
<text font-size="2.8" fill="#840000" x="160.4" y="196.2">Title: Corolla 2006 DBW Dash to ADU Adapter</text>
<g font-size="2.1" fill="#840000">
<text x="160.4" y="177.6">Without Anti-lock Brake System (ABS)</text>
<text x="160.4" y="174.6">Wired for ECU Masters EMU Black, not factory ECU</text>
<text x="160.4" y="183.6">Toyota Corolla 2006 w/ Drive-by-Wire (DBW)</text>
<text x="160.4" y="180.6">ECU Masters Advanced Display Unit (ADU)</text>
<text x="160.4" y="189.7">Sheet: /</text>
<text x="160.4" y="186.7">DadBodCarMod, LLC</text>
<text x="160.4" y="192.4">File: Corolla 2006 DBW Dash to ADU.kicad_sch</text>
<text x="160.4" y="202.5">KiCad E.D.A. kicad (6.0.5)</text>
<text x="160.4" y="199.7">Size: USLetter</text>
<text x="182.4" y="199.7">Date: 2023-04-03</text>
<text x="245.4" y="199.7">Rev: v0.1</text>
<text x="245.4" y="202.5">Id: 1/1</text>
</g>
<g font-size="1.8" fill="#840000">
<text x="35" y="11.6">1</text>
<text x="85" y="11.6">2</text>
<text x="135" y="11.6">3</text>
<text x="185" y="11.6">4</text>
<text x="235" y="11.6">5</text>
<text x="62.6" y="26.8">POWER GND (B)</text>
<text x="69.8" y="24.2">GND (B)</text>
<text x="92.2" y="26.8">SENSOR GND (BR)</text>
<text x="92.2" y="24.2">OIL PRES SW (W)</text>
<text x="192.9" y="26.8">USB VBUS (R)</text>
<text x="193.8" y="24.2">USB GND (B)</text>
<text x="196.5" y="29.3">CAN.H (V)</text>
<text x="10.3" y="35.6">A</text>
<text x="60.7" y="31.8">SWITCHED 12V (R)</text>
<text x="61.7" y="34.4">BATTERY 12V (R)</text>
<text x="92.2" y="34.4">RIGHT TURN (Y)</text>
<text x="92.2" y="31.8">LEFT TURN (G)</text>
<text x="196.5" y="31.8">CAN.L (O)</text>
<text x="267.7" y="35.6">A</text>
<text x="63" y="39.5">FUEL LEVEL (Y)</text>
<text x="92.2" y="36.9">SENSOR GND (BR)</text>
<text x="92.2" y="47.1">AMBIENT TEMP (L)</text>
<text x="188.8" y="44.5">SENSOR GND (BR)</text>
<text x="191.9" y="47.1">SENSOR 5V (R)</text>
<text x="92.2" y="49.6">~ALTERNATOR (Y)</text>
<text x="188.9" y="49.6">SWITCHED 12V (R)</text>
<text x="190" y="52.2">BATTERY 12V (R)</text>
<text x="62.6" y="57.2">HIGH BEAMS (L)</text>
<text x="92.2" y="59.8">BRAKE FLUID LEVEL (W)</text>
<text x="190" y="59.8">OIL PRES SW (W)</text>
<text x="191.4" y="57.2">USB DATA+ (W)</text>
<text x="192.2" y="54.7">USB DATA- (G)</text>
<text x="54.6" y="64.9">DOOR AJAR DRIVER (GR)</text>
<text x="188.7" y="62.3">AMBIENT TEMP (L)</text>
<text x="191.3" y="64.9">FUEL LEVEL (Y)</text>
<text x="58.4" y="67.4">RUNNING LIGHTS (G)</text>
<text x="191.2" y="67.4">RIGHT TURN (Y)</text>
<text x="192.1" y="69.9">LEFT TURN (G)</text>
<text x="53.9" y="72.5">DOOR AJAR OTHERS (GR)</text>
<text x="186.7" y="75">RUNNING LIGHTS (G)</text>
<text x="190.9" y="77.6">POWER GND (B)</text>
<text x="190.9" y="72.5">HIGH BEAMS (L)</text>
<text x="191.1" y="82.6">ROTARY SW (G)</text>
<text x="198.1" y="80.1">GND (B)</text>
<text x="10.3" y="85.7">B</text>
<text x="91" y="89.6">CAN.H (V)</text>
<text x="267.7" y="85.7">B</text>
<text x="91" y="92.2">CAN.L (O)</text>
<text x="182.1" y="97.9">DOOR AJAR OTHERS (GR)</text>
<text x="182.8" y="100.4">DOOR AJAR DRIVER (GR)</text>
<text x="183.4" y="103">BRAKE FLUID LEVEL (W)</text>
<text x="189.9" y="105.5">~ALTERNATOR (Y)</text>
<text x="91" y="108.7">USB VBUS (R)</text>
<text x="91" y="113.8">USB DATA+ (W)</text>
<text x="91" y="111.2">USB DATA- (G)</text>
<text x="91" y="116.3">USB GND (B)</text>
<text x="91" y="130.9">SENSOR GND (BR)</text>
<text x="10.3" y="135.6">C</text>
<text x="91" y="136">SENSOR 5V (R)</text>
<text x="91" y="133.4">ROTARY SW (G)</text>
<text x="267.7" y="135.6">C</text>
<text x="10.3" y="185.7">D</text>
<text x="267.7" y="185.7">D</text>
<text x="35" y="205.6">1</text>
<text x="85" y="205.6">2</text>
<text x="135" y="205.6">3</text>
<text x="185" y="205.6">4</text>
<text x="235" y="205.6">5</text>
</g>
<g font-size="1.8" fill="#006464">
<text x="83.4" y="17.8">J?</text>
<text x="74.3" y="20.3">Corolla Dash Connector</text>
<text x="205.1" y="21">ADU Connector</text>
<text x="210.3" y="19">J?</text>
<text x="83.4" y="82.5">J?</text>
<text x="77.4" y="85.1">CAN Bus to ECU</text>
<text x="83.4" y="101.6">J?</text>
<text x="73.5" y="104.1">USB Connector (Optional)</text>
<text x="83.4" y="123.8">J?</text>
<text x="74.1" y="126.4">Rotary Switch (Optional)</text>
</g>
<g font-size="1.8" fill="#a90000">
<text x="79.5" y="23.2">1</text>
<text x="87.9" y="23.2">21</text>
<text x="207.8" y="23.2">1</text>
<text x="79.5" y="25.8">2</text>
<text x="79.5" y="28.3">3</text>
<text x="87.9" y="25.8">22</text>
<text x="87.9" y="28.3">23</text>
<text x="207.8" y="25.8">2</text>
<text x="207.8" y="28.3">3</text>
<text x="79.5" y="30.9">4</text>
<text x="79.5" y="33.4">5</text>
<text x="79.5" y="35.9">6</text>
<text x="87.9" y="30.9">24</text>
<text x="87.9" y="33.4">25</text>
<text x="87.9" y="35.9">26</text>
<text x="207.8" y="30.9">4</text>
<text x="207.8" y="33.4">5</text>
<text x="207.8" y="35.9">6</text>
<text x="79.5" y="38.5">7</text>
<text x="79.5" y="41">8</text>
<text x="87.9" y="38.5">27</text>
<text x="87.9" y="41">28</text>
<text x="207.8" y="38.5">7</text>
<text x="207.8" y="41">8</text>
<text x="79" y="46.1">10</text>
<text x="79.5" y="43.6">9</text>
<text x="87.9" y="43.6">29</text>
<text x="87.9" y="46.1">30</text>
<text x="207.3" y="46.1">10</text>
<text x="207.8" y="43.6">9</text>
<text x="79" y="48.6">11</text>
<text x="79" y="51.2">12</text>
<text x="79" y="53.7">13</text>
<text x="87.9" y="48.6">31</text>
<text x="87.9" y="51.2">32</text>
<text x="87.9" y="53.7">33</text>
<text x="207.3" y="48.6">11</text>
<text x="207.3" y="51.2">12</text>
<text x="207.3" y="53.7">13</text>
<text x="79" y="56.3">14</text>
<text x="79" y="58.8">15</text>
<text x="87.9" y="56.3">34</text>
<text x="87.9" y="58.8">35</text>
<text x="207.3" y="56.3">14</text>
<text x="207.3" y="58.8">15</text>
<text x="79" y="61.3">16</text>
<text x="79" y="63.9">17</text>
<text x="87.9" y="61.3">36</text>
<text x="87.9" y="63.9">37</text>
<text x="207.3" y="61.3">16</text>
<text x="207.3" y="63.9">17</text>
<text x="79" y="66.4">18</text>
<text x="79" y="69">19</text>
<text x="79" y="71.5">20</text>
<text x="87.9" y="66.4">38</text>
<text x="87.9" y="69">39</text>
<text x="87.9" y="71.5">40</text>
<text x="207.3" y="66.4">18</text>
<text x="207.3" y="69">19</text>
<text x="207.3" y="71.5">20</text>
<text x="207.3" y="74">21</text>
<text x="207.3" y="76.6">22</text>
<text x="207.3" y="79.1">23</text>
<text x="207.3" y="81.7">24</text>
<text x="87.1" y="88.6">1</text>
<text x="207.3" y="84.2">25</text>
<text x="207.3" y="86.7">26</text>
<text x="207.3" y="89.3">27</text>
<text x="87.1" y="91.2">2</text>
<text x="207.3" y="91.8">28</text>
<text x="207.3" y="94.4">29</text>
<text x="207.3" y="96.9">30</text>
<text x="207.3" y="99.4">31</text>
<text x="207.3" y="102">32</text>
<text x="87.1" y="107.7">1</text>
<text x="207.3" y="104.5">33</text>
<text x="207.3" y="107.1">34</text>
<text x="87.1" y="110.2">2</text>
<text x="87.1" y="112.8">3</text>
<text x="207.3" y="109.6">35</text>
<text x="87.1" y="115.3">4</text>
<text x="87.1" y="129.9">1</text>
<text x="87.1" y="132.5">2</text>
<text x="87.1" y="135">3</text>
</g>
<g font-size="1.8" fill="#0000c2">
<text x="33.2" y="27">2. POWER GND (W-B)</text>
<text x="34.1" y="24.4">1. SIGNAL GND (BR)</text>
<text x="41.6" y="29.5">3. ECU (LG)</text>
<text x="116.8" y="29.5">23. CRUISE (G-R)</text>
<text x="116.8" y="24.4">21. OIL PRES SW (W)</text>
<text x="116.8" y="27">22. SENSOR GND - FUEL LEVEL (BR)</text>
<text x="213.4" y="27">2. USB VBUS</text>
<text x="213.4" y="29.5">3. CAN1.H</text>
<text x="213.4" y="24.4">1. USB GND</text>
<text x="17.9" y="32">4. SWITCHED 12V - GAUGE FUSE (R-W)</text>
<text x="35.5" y="34.6">5. DOME 12V (L-W)</text>
<text x="116.8" y="34.6">25. RIGHT TURN (G-Y)</text>
<text x="116.8" y="32">24. LEFT TURN (G-B)</text>
<text x="213.4" y="34.6">5. CAN2.H</text>
<text x="213.4" y="32">4. CAN1.L</text>
<text x="20.1" y="37.1">6. PASS SEAT BELT WARN LAMP (L)</text>
<text x="35.8" y="39.7">7. FUEL LEVEL (Y)</text>
<text x="116.8" y="39.7">27. ??</text>
<text x="116.8" y="37.1">26. SENSOR GND - AMBIENT TEMP (B)</text>
<text x="213.4" y="37.1">6. CAN2.L</text>
<text x="213.4" y="39.7">7. RS232.RXD</text>
<text x="27.3" y="47.3">10. ECU - SPD TO ECU (V-W)</text>
<text x="30.7" y="44.7">9. FROM VSS/ABS (W-G)</text>
<text x="41" y="42.2">8. ECU (Y-R)</text>
<text x="116.8" y="42.2">28. DIMMER RHEOSTAT (W-R)</text>
<text x="116.8" y="44.7">29. ??</text>
<text x="116.8" y="47.3">30. AMBIENT TEMP (B-L)</text>
<text x="213.4" y="42.2">8. RS232.TXD</text>
<text x="213.4" y="44.7">9. SENSOR GROUND</text>
<text x="213.4" y="47.3">10. +5V OUTPUT</text>
<text x="26.8" y="49.8">11. BUCKLE SW RIGHT (L-W)</text>
<text x="28" y="52.4">12. BUCKLE SW LEFT (G-Y)</text>
<text x="116.8" y="49.8">31. ~ALTERNATOR (Y)</text>
<text x="116.8" y="52.4">32. SWITCHED 12V - IGN SW (B-O)</text>
<text x="171.7" y="49.8">GAUGE OR IGN?</text>
<text x="213.4" y="52.4">12. BATTERY 12V</text>
<text x="213.4" y="49.8">11. SWITCHED 12V</text>
<text x="32.2" y="54.9">13. POWER GND (W-B)</text>
<text x="34.2" y="57.4">14. HIGH BEAMS (R)</text>
<text x="46.3" y="60">15. ??</text>
<text x="116.8" y="60">35. BRAKE FLUID LEVEL (R-W)</text>
<text x="116.8" y="57.4">34. (CANADA) WASHER LEVEL (L-W)</text>
<text x="116.8" y="54.9">33. ECU - MALFUNCTION LAMP (R-Y)</text>
<text x="213.4" y="57.4">14. USB.DP</text>
<text x="213.4" y="60">15. ANALOG IN (A5)</text>
<text x="213.4" y="54.9">13. USB.DM</text>
<text x="25.5" y="65.1">17. DOOR AJAR DRIVER (R-W)</text>
<text x="30.3" y="62.5">16. UNLOCK WARN (L-B)</text>
<text x="116.8" y="65.1">37. (ABS) POWER GND (W-R)</text>
<text x="116.8" y="62.5">36. (ABS) POWER GND (R)</text>
<text x="213.4" y="65.1">17. ANALOG IN (A1)</text>
<text x="213.4" y="62.5">16. ANALOG IN (A3)</text>
<text x="27.8" y="70.1">19. ECU - TACHOMETER (B)</text>
<text x="30.2" y="67.6">18. RUNNING LIGHTS (G)</text>
<text x="116.8" y="67.6">38. ??</text>
<text x="116.8" y="70.1">39. SRS AIRBAG SYSTEM (B-Y)</text>
<text x="213.4" y="70.1">19. FREQ / DIGITAL IN (D6)</text>
<text x="213.4" y="67.6">18. FREQ / DIGITAL IN (D8)</text>
<text x="27.1" y="72.7">20. DOOR AJAR OTHERS (R)</text>
<text x="116.8" y="72.7">40. ??</text>
<text x="213.4" y="72.7">20. FREQ / DIGITAL IN (D4)</text>
<text x="213.4" y="75.2">21. FREQ / DIGITAL IN (D2)</text>
<text x="213.4" y="77.8">22. POWER GROUND</text>
<text x="213.4" y="82.8">24. ANALOG IN (A8)</text>
<text x="213.4" y="80.3">23. GROUND</text>
<text x="102.9" y="86.1">NOTE:</text>
<text x="102.9" y="88.1">While possible to use two of the existing wire</text>
<text x="213.4" y="85.4">25. ANALOG IN (A7)</text>
<text x="213.4" y="87.9">26. ANALOG IN (A6)</text>
<text x="102.9" y="90.2">in the harness to carry the CAN signals to the</text>
<text x="102.9" y="92.2">ECU, to maintain signal integrity a separate</text>
<text x="102.9" y="94.3">twisted pair is going to be used.</text>
<text x="213.4" y="95.5">29. ANALOG OUTPUT</text>
<text x="213.4" y="90.5">27. ANALOG IN (A4)</text>
<text x="213.4" y="93">28. ANALOG IN (A2)</text>
<text x="213.4" y="100.6">31. FREQ / DIGITAL IN (D5)</text>
<text x="213.4" y="98.1">30. FREQ / DIGITAL IN (D7)</text>
<text x="213.4" y="105.7">33. FREQ / DIGITAL IN (D1)</text>
<text x="213.4" y="103.2">32. FREQ / DIGITAL IN (D3)</text>
<text x="213.4" y="108.2">34. AUX 1</text>
<text x="213.4" y="110.8">35. AUX 2</text>
<text x="120.6" y="178.3">COLORS:</text>
<text x="120.6" y="180.4">(?) - Solid Color Wire</text>
<text x="120.6" y="182.4">(?-?) - Color of Wire, Color of Stripe</text>
<text x="120.6" y="184.4">B - Black</text>
<text x="120.6" y="186.5">BR - Brown</text>
<text x="120.6" y="188.5">L - Blue</text>
<text x="120.6" y="190.6">G - Green</text>
<text x="120.6" y="192.6">Y - Yellow</text>
<text x="120.6" y="194.7">R - Red</text>
<text x="120.6" y="196.7">GR - Gray</text>
<text x="120.6" y="198.8">O - Orange</text>
<text x="120.6" y="200.8">V - Violet / Purple</text>
<text x="120.6" y="202.9">W - White</text>
</g>
</svg>
